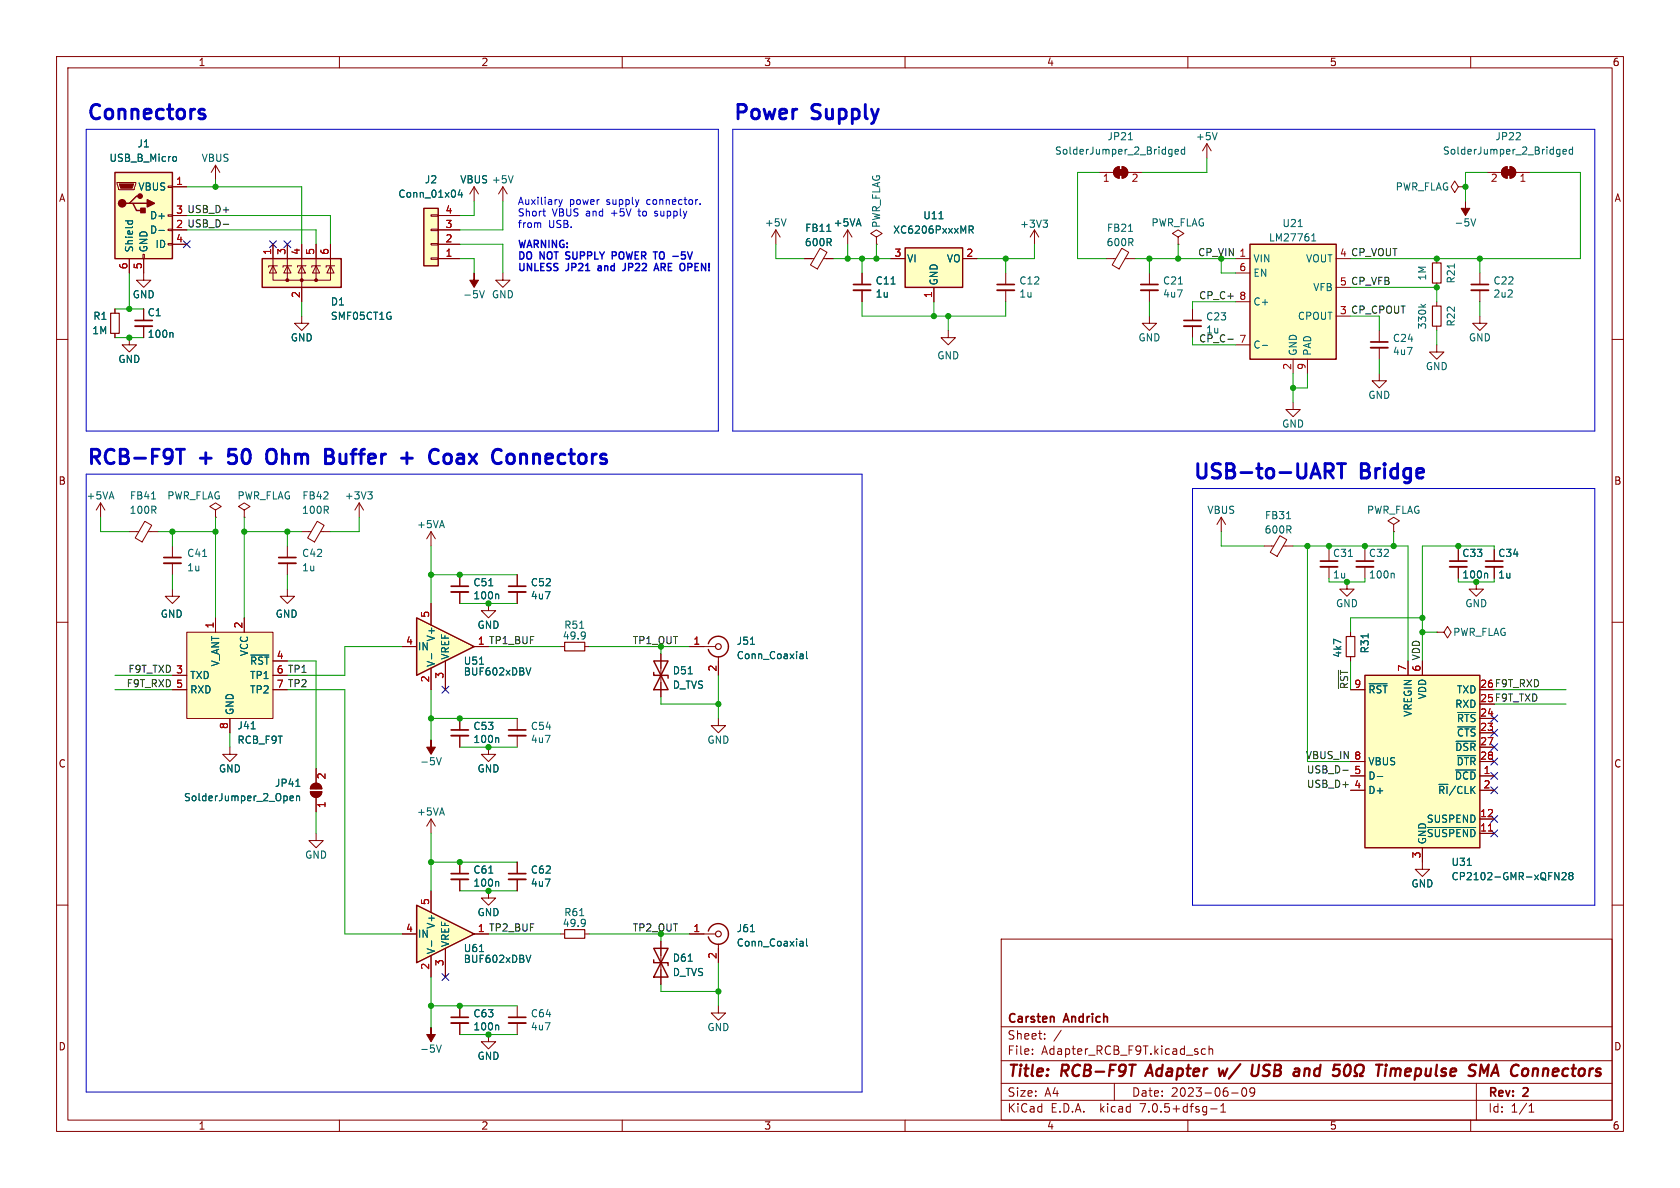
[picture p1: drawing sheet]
<svg xmlns="http://www.w3.org/2000/svg" width="297mm" height="210mm" viewBox="0 0 297 210" stroke-linecap="round" stroke-linejoin="round" font-family="sans-serif">
<g fill="none" stroke="#840000" stroke-width=".18">
<path d="M10 10h277v190h-277zM12 12h273v186h-273zM60 10v2M110 10v2M160 10v2M210 10v2M260 10v2M10 60h2M48.3 47v2.5h2.5M48.3 47l.6 1.3h-1.3zM48.3 43.2v3.8M49 47h-1.5v.2"/>
<path d="M50.8 47v2.5h5.1v-2.5M50.8 47l.6 1.3h-1.2zM50.8 43.2v3.8M51.6 47h-1.6v.2M53.3 47l.7 1.3h-1.3zM53.3 43.2v10.1M54.1 47h-1.5v.2M55.9 47l.6 1.3h-1.3zM55.9 43.2v3.8M56.6 47h-1.5v.2M58.4 47v2.5h-2.5M58.4 47l.7 1.3h-1.3z"/>
<path d="M58.4 43.2v3.8M59.2 47h-1.5v.2M285 60h2M10 110h2M285 110h2M81.3 127v2M81.3 130v2.1M86.4 132.1v1.3h1.2l-1.2 1.2-1.3-1.2h1.3M91.4 127v2M91.4 130v2.1M127 127v1.3h1.3l-1.3 1.2-1.3-1.2h1.3M10 160h2"/>
<path d="M76.2 144.8l-.8 1.3M76.2 144.8v2.5M76.2 144.8l.8 1.3M86.4 157.5v1.3h1.2l-1.2 1.2-1.3-1.2h1.3M91.4 152.4v2M91.4 155.4v2.1M285 160h2M81.3 177.8v2M91.4 177.8v2M99.1 165.1h.7M103.4 165.1h.7M116.8 166.4v7.6"/>
<path d="M121.9 165.1h4.6M127 177.8v1.3h1.3l-1.3 1.2-1.3-1.2h1.3M127 166.9v3.3M177 166h108v32h-108zM60 198v2M81.3 180.8v2.1M91.4 180.8v2.1M110 198v2M160 198v2M177 194.5h108M177 191.5h108M177 187.5h108"/>
<path d="M177 181.5h108M182.5 186.3v.1M182.5 185.5v.1M184.7 183.6v.1M184.7 182.8v.1M187.6 182.1l-1.3 2M197 191.5v3M210 198v2M213.1 185.5l-.4-.1-.3 .3v.4l.1 .2h.6M213.7 185.5l.3-.1 .3 .1 .1 .9M213.7 184.9v1.5M214 196h1.2"/>
<path d="M215.8 196.6h.9M215.8 195.5l.4-.4v1.5M217.7 193.2h1.2M219.7 192.4l.2-.1a.81 .81 0 0 1 .6 .6 .81 .81 0 0 1-.3 .8l-.2 .1a.81 .81 0 0 1-.3-1.4zM221.8 192.9l-.3 .3h-.3l-.2-.3 .1-.5 .4-.1 .2 .1a.99 .99 0 0 1-.3 1.4h-.3M260 198v2M261 191.5v6.5M270.3 196.6h.9M270.3 195.5l.4-.4v1.5"/>
</g>
<g fill="none" stroke="#840000" stroke-width=".4">
<path d="M199.6 188.2h1.2M215.5 188.9l.2 1.3 .5-.9M221.5 188.2l-.2 1.6 .1 .3a.66 .66 0 0 0 .9-.1M237.9 188.4a.46 .46 0 0 1 .5-.2 .46 .46 0 0 1 .3 .4 1.15 1.15 0 0 1-.7 1.6l-.2-.1a1.54 1.54 0 0 1 .1-1.7zM239.4 190.2h.5v-.4a.88 .88 0 0 1-.2-1.3 .88 .88 0 0 1 1.3 0 1.04 1.04 0 0 1-.5 1.3l-.1 .4h.5M243.3 188.2h1.1M243.8 188.2l-.2 2M245 188.9l-.2 1.3M245.1 188.2v.2M245.1 188.2l-.1 .1 .1 .1M245.1 188.2l.1 .1-.1 .1M245.9 188.9l-.1 1.3"/>
<path d="M246.2 188.9l-.3 .2M261.6 190.2l.2-2 .5 1.4 .9-1.4-.3 2"/>
</g>
<path d="M79.8 130h3M89.9 130h3.1M89.9 155.4h3.1M79.8 180.8h3M89.9 180.8h3.1" fill="none" stroke="#840000" stroke-width=".33"/>
<path d="M79.8 129h3M89.9 129h3.1M89.9 154.4h3.1M79.8 179.8h3M89.9 179.8h3.1" fill="none" stroke="#840000" stroke-width=".3"/>
<path d="M77.2 133.9l.4 1.3 .4-1.3M88 130.4l.2 .2v.7M103.4 162.6a1.07 1.07 0 0 1-.1 1.1M103.5 163l-.1 .2M132.7 164.7h.7M141.6 166.4l.3 .1 .1 .7M142 167.2h-.4M142 166.7l-.4 .1M142.6 166v1.1l.2 .1M77.2 184.7l.4 1.3 .4-1.3M88 181.2l.2 .2v.7" fill="none" stroke="#006464" stroke-width=".18"/>
<g fill="#840000" stroke="#840000" stroke-width=".18">
<path d="M76.2 130.8v1.3h.8l-.8 1.3-.8-1.3h.8z"/>
<path d="M76.2 181.6v1.3h.8l-.8 1.3-.8-1.3h.8z"/>
<circle cx="50.8" cy="49.5" r=".25"/>
<circle cx="53.3" cy="49.5" r=".25"/>
<circle cx="55.9" cy="49.5" r=".25"/>
</g>
<g fill="none" stroke="#840000" stroke-width=".2">
<path d="M99.8 164.3h3.6v1.6h-3.6z"/>
<circle cx="127" cy="165.1" r=".51"/>
</g>
<path d="M46.4 45.7h13.9v5.1h-13.9z" fill="#ffffc2" stroke="#ffffc2" stroke-width=".18"/>
<path d="M46.4 45.7h13.9v5.1h-13.9zM115.6 169.7v.5h2.5v.5M115.6 167.6h2.5l-2.5 5.1h2.5zM125.2 164.6a1.81 1.81 0 0 1 2.8-1 1.81 1.81 0 0 1 0 3 1.81 1.81 0 0 1-2.8-1" fill="none" stroke="#840000" stroke-width=".25"/>
<path d="M73.7 160l10.1 5.1-10.1 5.1z" fill="#ffffc2"/>
<path d="M241.3 119.4h20.3v30.5h-20.3zM73.7 160l10.1 5.1-10.1 5.1z" fill="none" stroke="#840000" stroke-width=".25"/>
<g fill="none" stroke="#840000" stroke-width=".18">
<path d="M25.4 48.3v1.2h1.3l-1.3 1.3-1.3-1.3h1.3M76.2 94v2.5M76.2 94l-.8 1.3M76.2 94l.8 1.3M86.4 106.7v1.3h1.2l-1.2 1.2-1.3-1.2h1.3M248.9 116.8v2.6M251.5 116.8v2.6M238.8 137.2h2.5M238.8 139.7h2.5M238.8 134.6h2.5M238.8 121.9h2.5M261.6 137.2h2.6"/>
<path d="M261.6 139.7h2.6M261.6 129.5h2.6M261.6 127h2.6M261.6 132.1h2.6M261.6 134.6h2.6M76.2 157.5v3.8M81.3 152.4v2M81.3 155.4v2.1M251.5 149.9v3.8h1.2l-1.2 1.2-1.3-1.2h1.3M261.6 147.3h2.6M261.6 144.8h2.6M71.1 165.1h2.6"/>
<path d="M76.2 168.9v3.8M78.7 167.6v5.1M83.8 165.1h2.6"/>
</g>
<g fill="none" stroke="#006464" stroke-width=".18">
<path d="M242 120.9h3.2M243.5 137.3h.9M257.3 136.1h3.6M257.4 131h3.5M257.6 133.6h3.3M257.7 128.5h3.2M257.7 126h3.2M88 155.8l.2 .2v.7M252.4 146.3h8.5M259.4 153h.7M274.9 154.2l.7 1.3v-1.3M276.1 154.4l.5-.2 .3 .4-.8 .9h.8"/>
<path d="M277.6 154.8l-.2-.2 .2-.4 .4 .1 .1 .2-.3 .3M277.6 154.8l-.2 .2v.3l.2 .2h.4l.1-.2v-.3l-.3-.2M277.6 154.8h.2M76.3 166.3v1M84.8 168.2h.7M93.8 168.9l-.4 1.2"/>
</g>
<path d="M79.8 155.4h3" fill="none" stroke="#840000" stroke-width=".33"/>
<path d="M79.8 154.4h3" fill="none" stroke="#840000" stroke-width=".3"/>
<path d="M241.3 119.4h20.3v30.5h-20.3z" fill="#ffffc2" stroke="#ffffc2" stroke-width=".18"/>
<path d="M263.1 146.9h.8" fill="none" stroke="#a90000" stroke-width=".18"/>
<path d="M73.7 109.2l10.1 5.1-10.1 5.1z" fill="#ffffc2"/>
<path d="M20.3 30.5h10.2v15.2h-10.2zM22.9 35.9h.6l.6 1.3h1.3M23.5 35.9h2.5M24.8 34.7h-.7l-1.2 1.2h-.7M74.9 36.8h2.6v10.2h-2.6zM160 43.8h10.2v7h-10.2zM221 43.2h15.2v20.3h-15.2zM73.7 109.2l10.1 5.1-10.1 5.1zM115.6 118.9v.5h2.5v.5M115.6 116.8h2.5l-2.5 5.1h2.5zM125.2 113.8a1.81 1.81 0 0 1 2.8-1 1.81 1.81 0 0 1 0 3 1.81 1.81 0 0 1-2.8-1" fill="none" stroke="#840000" stroke-width=".25"/>
<g fill="none" stroke="#840000" stroke-width=".18">
<path d="M20.7 32.3h3.3v.2l-.3 1h-2.7zM29.7 38h.8v.2h-.8zM29.7 32.9h.8v.2h-.8zM30.5 38.1h2.5M30.5 33h2.5M38.1 29.2l-.8 1.3M38.1 29.2v2.6M38.1 29.2l.8 1.3M76.2 38h1.3v.2h-1.3zM77.5 38.1h3.8M83.8 33l-.7 1.3M83.8 33v2.6"/>
<path d="M83.8 33l.8 1.3M88.9 33l-.8 1.3M88.9 33v2.6M88.9 33l.8 1.3M194.3 30.5h2.5M197.2 29.7l.7-.2v2a1.02 1.02 0 0 1-1-.7 1.02 1.02 0 0 1 .3-1.1zM198.4 29.5a1.02 1.02 0 0 1 1 1 1.02 1.02 0 0 1-1 1zM199.4 30.5h2.5M213.4 25.4l-.8 1.3M213.4 25.4v2.5M213.4 25.4l.7 1.3M257.8 33l-.6-1-.7 1 .7 1 .6-1h1.3"/>
<path d="M259.1 33h.1M262.9 30.5h2.5M265.8 29.7l.6-.2v2a1.02 1.02 0 0 1-.9-.7 1.02 1.02 0 0 1 .3-1.1zM267 29.5a1.02 1.02 0 0 1 1 1 1.02 1.02 0 0 1-1 1zM268 30.5h2.5M20.3 54.6v.8M20.3 58.9v.8M22.9 59.7v1.3h1.2l-1.2 1.2-1.3-1.2h1.3M22.9 45.7v2.6M25.3 45h.2v.7h-.2zM25.4 45.7v2.6M25.4 54.6v2"/>
<path d="M25.4 57.7v2M29.7 43.1h.8v.2h-.8zM29.7 40.5h.8v.3h-.8zM30.5 43.2h2.5M30.5 40.6h2.5M48.3 43.2v2.5M50.8 43.2v2.5M53.3 55.9v1.3h1.3l-1.3 1.2-1.2-1.2h1.2M53.3 43.2v2.5M53.3 50.8v2.5M55.9 43.2v2.5M58.4 43.2v2.5"/>
<path d="M76.2 40.5h1.3v.3h-1.3zM76.2 43.1h1.3v.2h-1.3zM76.2 45.6h1.3v.2h-1.3zM77.5 45.7h3.8M77.5 43.2h3.8M77.5 40.6h3.8M88.9 48.3v1.2h1.3l-1.3 1.3-1.3-1.3h1.3M137.2 40.6l-.8 1.3M137.2 40.6v2.6M137.2 40.6l.7 1.3M142.2 45.7h1.7M145 43.9l1.2 .7-1.7 2.9-1.2-.7z"/>
<path d="M145.6 45.7h1.7M149.9 40.6l-.8 1.3M149.9 40.6v2.6M149.9 40.6l.7 1.3M152.4 48.3v2M152.4 51.3v2M154.9 41.9l1.1-.6-1.1-.7-1 .7 1 .6v1.3M154.9 43.2h.1M157.5 45.7h2.5M165.1 50.8v2.5M167.6 58.4v1.3h1.3l-1.3 1.3-1.2-1.3h1.2M170.2 45.7h2.5"/>
<path d="M177.8 48.3v2M177.8 51.3v2M182.9 40.6l-.8 1.3M182.9 40.6v2.6M182.9 40.6l.7 1.3M195.6 45.7h1.6M198.3 43.9l1.2 .7-1.7 2.9-1.2-.7zM198.9 45.7h1.8M203.2 55.9v1.3h1.3l-1.3 1.2-1.3-1.2h1.3M203.2 48.3v2M203.2 51.3v2M208.3 41.9l1-.6-1-.7-1 .7 1 .6v1.3"/>
<path d="M208.3 43.2h.1M210.8 54.6v2M210.8 57.7v2M218.4 45.7h2.6M218.4 48.3h2.6M218.4 53.3h2.6M236.2 45.7h2.6M236.2 55.9h2.6M236.2 50.8h2.6M243.8 58.4v2.1M254 45.7v.8M254 50v.8"/>
<path d="M254 53.3v.8M254 57.7v.7M261.6 55.9v1.3h1.3l-1.3 1.2-1.3-1.2h1.3M261.6 48.3v2M261.6 51.3v2M218.4 61h2.6M228.6 71.1v1.3h1.3l-1.3 1.3-1.3-1.3h1.3M228.6 63.5v2.5M231.1 63.5v2.5M243.8 66v1.3h1.3l-1.3 1.3-1.2-1.3h1.2M243.8 61.5v2M254 61v1.2h1.3l-1.3 1.3-1.3-1.3h1.3"/>
<path d="M17.8 88.9l-.8 1.3M17.8 88.9v2.5M17.8 88.9l.7 1.3M22.9 94h1.6M25.6 92.2l1.2 .7-1.7 2.9-1.2-.7zM26.2 94h1.7M30.5 96.5v2.1M30.5 99.6v2M38.1 90.2l1-.7-1-.6-1 .6 1 .7v1.2M38.1 91.4h.1M43.2 90.2l1-.7-1-.6-1 .6 1 .7v1.2M43.2 91.4h.1"/>
<path d="M50.8 96.5v2.1M50.8 99.6v2M53.3 94h1.7M56.1 92.2l1.2 .7-1.7 2.9-1.2-.7zM56.7 94h1.7M63.5 88.9l-.8 1.3M63.5 88.9v2.5M63.5 88.9l.8 1.3M215.9 91.4l-.8 1.3M215.9 91.4v2.6M215.9 91.4l.8 1.3M223.5 96.5h1.7"/>
<path d="M226.3 94.7l1.2 .7-1.7 2.9-1.2-.7zM226.8 96.5h1.8M234.9 97.2v2M241.3 97.2v2M246.4 92.7l1-.6-1-.7-1 .7 1 .6v1.3M246.4 94h.1M257.8 97.2v2M264.2 97.2v2M30.5 104.1v1.3h-1.3l1.3 1.3 1.2-1.3h-1.2M30.5 119.4h2.5M33 111.8h15.3v15.2h-15.3zM38.1 109.2v2.6"/>
<path d="M43.2 109.2v2.6M48.3 119.4h2.5M48.3 116.8h2.5M50.8 104.1v1.3h-1.3l1.3 1.3 1.3-1.3h-1.3M71.1 114.3h2.6M76.2 106.7v3.8M76.2 118.1v3.8M78.7 116.8v5.1M81.3 101.6v2M81.3 104.6v2.1M83.8 114.3h2.6M91.4 101.6v2"/>
<path d="M91.4 104.6v2.1M99.1 114.3h.7M103.4 114.3h.7M116.8 115.6v7.6M121.9 114.3h4.6M127 116.1v3.3M234.9 100.2v2M238.1 102.9v1.2h1.3l-1.3 1.3-1.2-1.3h1.2M238.8 111.8v.7M241.3 100.2v2M248.9 116.8v2.6M251.5 116.8v2.6"/>
<path d="M254 111.8h1.3l.6-1.1 .6 1.1-.6 1-.6-1M254 111.8h.1M257.8 100.2v2M261 102.9v1.2h1.3l-1.3 1.3-1.3-1.3h1.3M264.2 100.2v2M30.5 121.9h2.5M40.6 132.1v1.3h1.3l-1.3 1.2-1.2-1.2h1.2M40.6 127v2.5M48.3 121.9h2.5M54.9 140h2a1.02 1.02 0 0 1-1 1 1.02 1.02 0 0 1-1-1zM55.2 138.7a1.02 1.02 0 0 1 1.1-.2 1.02 1.02 0 0 1 .6 .9h-2zM55.9 135.9v2.5"/>
<path d="M81.3 127v2M81.3 130v2.1M238.8 121.9h2.5M238.8 137.2h2.5M238.8 139.7h2.5M238.8 134.6h2.5M261.6 137.2h2.6M261.6 139.7h2.6M261.6 129.5h2.6M261.6 127h2.6M261.6 132.1h2.6M261.6 134.6h2.6"/>
<path d="M55.9 147.3v1.3h1.2l-1.2 1.3-1.3-1.3h1.3M55.9 141v2.5M76.2 157.5v3.8M81.3 152.4v2M81.3 155.4v2.1M91.4 152.4v2M91.4 155.4v2.1M251.5 149.9v2.5M261.6 147.3h2.6M261.6 144.8h2.6M71.1 165.1h2.6M76.2 168.9v3.8"/>
<path d="M78.7 167.6v5.1M81.3 177.8v2M83.8 165.1h2.6M116.8 166.4v2.5M116.8 171.5v2.5M121.9 165.1h2.6M127 167.6v2.6M81.3 180.8v2.1M86.4 182.9v1.3h1.2l-1.2 1.2-1.3-1.2h1.3"/>
</g>
<g fill="none" stroke="#006464" stroke-width=".18">
<path d="M22.2 39h1.2M22.7 39l-.1 .4M23.4 39v.4M30.8 27.7h.3l.1 .2-.1 .5-.3 .1M81.3 33.5l-.3 .9h.8M81.6 34v.9M90.7 31.1l-.4 1.2M139 38.7l-.4 1.2M166 38.7h.7M171.3 39.9h.5l.3 .3-.2 .4h-.6M184.4 38.9h.8l-.4 .5M184.9 39.4l.3 .2v.3l-.3 .3"/>
<path d="M199.5 24.7h.7M206.8 26.4l.4 .1M207.2 27.2h-.4M207.2 26.4v1l-.3 .3M207.7 26.8l.6-.1v-.2l-.4-.1-.2 .2 .1 .6h.5M209.4 26.5l-.3-.1-.3 .2 .1 .6h.5M209.4 26v1.2M215.2 23.4l-.4 1.3M260 38.7l.5 1.2 .4-1.2M275.4 26.4l.4 .1M275.8 26.4v1l-.3 .3M275.8 27.2h-.4"/>
<path d="M276.3 26.8l.6-.1v-.2l-.4-.1-.2 .2 .1 .6h.5M278 26.5l-.4-.1-.2 .2 .1 .6h.5M278 26v1.2M28.1 40.7h1M30.4 58.8l.2 .2v.6M84.8 51.4l.4 1.2 .4-1.2M146.2 40.9h.7M171.6 40.6l.5 .6M199.5 40.9h.7M229.5 40.1h.7M231.9 42.6h.7M231.9 41.7l.4-.4v1.3"/>
<path d="M251.2 53.8l.5 .5M252 53.8l-.4 .4M223.2 61.1h.9M26.8 88.2h.7M65 86.9h.8l-.4 .5M65.6 87.4l.2 .3v.3l-.2 .2M227.4 91.7h.8M44.3 115.8h3.2M76.3 115.5v1M84.8 117.4h.7M88 105l.2 .2v.7M93.8 118.1l-.4 1.2"/>
<path d="M103.4 111.8a1.07 1.07 0 0 1-.1 1.1M103.5 112.2l-.1 .2M132.7 113.9h.7M141.6 115.6l.3 .1 .1 .7M142 116.4h-.4M142 115.9l-.4 .1M142.6 115.2v1.1l.2 .1M246.3 101.3l.2 .2v.7M262.8 101.3l.2 .2v.7M44.4 128.8h.7M52.3 139h.7M88 130.4l.2 .2v.7"/>
<path d="M242 120.9h3.2M243.5 137.3h.9M257.3 136.1h3.6M257.4 131h3.5M257.6 133.6h3.3M257.7 128.5h3.2M257.7 126h3.2M51.3 141.1l.6-.1-.1-.2-.3-.1-.2 .2v.6h.5M52.4 140.8l.2-.1 .3 .1 .1 .7M52.4 140.7v.8M88 155.8l.2 .2v.7M252.4 146.3h8.5"/>
<path d="M259.4 153h.7M274.9 154.2l.7 1.3v-1.3M276.1 154.4l.5-.2 .3 .4-.8 .9h.8M277.6 154.8l-.2-.2 .2-.4 .4 .1 .1 .2-.3 .3M277.6 154.8l-.2 .2v.3l.2 .2h.4l.1-.2v-.3l-.3-.2M277.6 154.8h.2M76.3 166.3v1M84.8 168.2h.7M93.8 168.9l-.4 1.2M132.7 164.7h.7M141.6 166.4l.3 .1 .1 .7M142 167.2h-.4"/>
<path d="M142 166.7l-.4 .1M142.6 166v1.1l.2 .1M88 181.2l.2 .2v.7"/>
</g>
<g fill="none" stroke="#840000" stroke-width=".33">
<path d="M23.9 57.7h3M150.9 51.3h3M176.3 51.3h3M201.7 51.3h3M209.3 57.7h3M260.1 51.3h3M242.3 61.5h3.1M29 99.6h3M49.3 99.6h3M79.8 104.6h3M89.9 104.6h3.1M233.4 100.2h3.1"/>
<path d="M239.8 100.2h3M256.3 100.2h3M262.6 100.2h3.1"/>
</g>
<g fill="none" stroke="#840000" stroke-width=".3">
<path d="M23.9 56.6h3M150.9 50.3h3M176.3 50.3h3M201.7 50.3h3M209.3 56.6h3M260.1 50.3h3M242.3 60.5h3.1M29 98.6h3M49.3 98.6h3M233.4 99.2h3.1M239.8 99.2h3M256.3 99.2h3"/>
<path d="M262.6 99.2h3.1M79.8 103.6h3M89.9 103.6h3.1"/>
</g>
<g fill="none" stroke="#840000" stroke-width=".2">
<path d="M19.6 55.4h1.5v3.5h-1.5zM253.2 54.1h1.6v3.6h-1.6zM253.2 46.5h1.6v3.5h-1.6zM99.8 113.5h3.6v1.6h-3.6zM238 112.5h1.5v3.6h-1.5z"/>
<circle cx="127" cy="114.3" r=".51"/>
</g>
<g fill="#ffffc2" stroke="#ffffc2" stroke-width=".18">
<path d="M74.9 36.8h2.6v10.2h-2.6z"/>
<path d="M20.3 30.5h10.2v15.2h-10.2z"/>
<path d="M160 43.8h10.2v7h-10.2z"/>
<path d="M221 43.2h15.2v20.3h-15.2z"/>
<path d="M33 111.8h15.3v15.2h-15.3z"/>
</g>
<g fill="#840000" stroke="#840000" stroke-width=".25">
<path d="M26 35.3l1.3 .6-1.3 .7z"/>
<path d="M24.9 36.8h.8v.8h-.8z"/>
<circle cx="21.6" cy="35.9" r=".63"/>
<circle cx="24.8" cy="34.7" r=".38"/>
</g>
<g fill="#840000" stroke="#840000" stroke-width=".18">
<path d="M21.1 32.5h2.5l-.2 .8h-2.1z"/>
<path d="M83.8 48.3v1.2h.8l-.8 1.3-.7-1.3h.7z"/>
<path d="M266.2 30h1v1h-1z"/>
<path d="M267 29.5a1.02 1.02 0 0 1 1 1 1.02 1.02 0 0 1-1 1z"/>
<path d="M265.8 29.7l.6-.2v2a1.02 1.02 0 0 1-.9-.7 1.02 1.02 0 0 1 .3-1.1z"/>
<path d="M259.1 35.6v1.2h.7l-.7 1.3-.8-1.3h.8z"/>
<path d="M197.6 30h1v1h-1z"/>
<path d="M197.2 29.7l.7-.2v2a1.02 1.02 0 0 1-1-.7 1.02 1.02 0 0 1 .3-1.1z"/>
<path d="M198.4 29.5a1.02 1.02 0 0 1 1 1 1.02 1.02 0 0 1-1 1z"/>
<path d="M54.9 140h2a1.02 1.02 0 0 1-1 1 1.02 1.02 0 0 1-1-1z"/>
<path d="M55.2 138.7a1.02 1.02 0 0 1 1.1-.2 1.02 1.02 0 0 1 .6 .9h-2z"/>
</g>
<path d="M39.5 39.6h.9M217.1 60h.9M236.6 118.5v3.2M237.4 136.2h1" fill="none" stroke="#0f0f0f" stroke-width=".18"/>
<path d="M108.2 45.2h.5M108.7 44.5h-.5v1.3M110.4 47.8h-.3M115.6 47.8l.4-1.2 .5 1.2M115.7 47.5h.6" fill="none" stroke="#0000c2" stroke-width=".25"/>
<g fill="none" stroke="#0000c2" stroke-width=".18">
<path d="M15.2 22.9h111.8v53.3h-111.8zM95.4 39.4l.2 .2v.6M96 37.3h.4M96.2 38.1l.2 .1M98.8 35.3l.3 .8M99.1 36.1l-.1 .3M99.4 35.3l-.3 .8M112.9 35.3l-.3 .8M123.4 35.3l-.4 .1M123.8 36v.1M129.5 22.9h152.4v53.3h-152.4zM15.2 83.8h137.2v109.2h-137.2z"/>
<path d="M210.8 86.4h71.1v73.6h-71.1z"/>
</g>
<g fill="none" stroke="#0000c2" stroke-width=".51">
<path d="M35.9 19.3l.2 .1M35.9 20.2l.4 .3-.2 .4-.2 .1M31.2 79.4h1.4M31.9 79.4v2.6M47.7 79.4l-.2 .1a1.8 1.8 0 0 0 0 2.3l.2 .2M57.5 79.4h.9l.4 .3M76.8 79.4l.7 .3M57.5 80.6h.9M58.4 80.6l.4 .2M58.8 81.8l-.3 .2h-1M58.8 80.4l-.4 .2M71 81h1.9"/>
<path d="M71.9 80v2M77.5 81.7l-.7 .3M78.7 80.4l-.2 .4v.7l.2 .3M90.7 80.4a.69 .69 0 0 0-1.1 .4v.7a.69 .69 0 0 0 1.1 .3M234.3 82h.9a.69 .69 0 0 1 .5 .6 .69 .69 0 0 1-.5 .7h-.9M234.9 83.3l.8 1.2M236.4 82h1.5M237.2 82v2.5"/>
</g>
<g fill="none" stroke="#009600" stroke-width=".18">
<path d="M33 38.1h25.4v5.1M33 33h20.3v10.2M38.1 31.8v1.2M83.8 35.6v2.5h-2.5M88.9 35.6v5h-7.6M194.3 30.5h-3.8v15.2h5.1M213.4 27.9v2.6h-11.5M262.9 30.5h-3.8v5.1M270.5 30.5h8.9v15.2h-40.6M20.3 59.7h5.1M20.3 54.6h5.1M22.9 48.3v6.3"/>
<path d="M33 40.6h22.9v2.6M53.3 53.3v2.6M81.3 45.7h2.5v2.6M81.3 43.2h7.6v5.1M137.2 43.2v2.5h5M147.3 45.7h10.2M149.9 43.2v2.5M152.4 53.3v2.6h25.4v-2.6M152.4 45.7v2.6M154.9 43.2v2.5M165.1 53.3v2.6M167.6 55.9v2.5"/>
<path d="M177.8 45.7v2.6M182.9 43.2v2.5h-10.2M200.7 45.7h15.2v2.6h2.5M203.2 45.7v2.6M203.2 53.3v2.6M208.3 43.2v2.5M210.8 59.7v1.3h7.6M218.4 53.3h-7.6v1.3M238.8 55.9h5v2.5M238.8 50.8h15.2v2.5M254 58.4v2.6M261.6 45.7v2.6"/>
<path d="M261.6 53.3v2.6M228.6 66v5.1M231.1 66v2.6h-2.5M243.8 63.5v2.5M17.8 91.4v2.6h5.1M27.9 94h10.2M30.5 94v2.5M38.1 91.4v17.8M43.2 94h10.1M43.2 91.4v17.8M50.8 94v2.5M63.5 91.4v2.6h-5.1"/>
<path d="M76.2 96.5v10.2M215.9 94v2.5h7.6M228.6 96.5h20.3v20.3M231.1 96.5v38.1h7.7M234.9 96.5v.7M241.3 96.5v.7M246.4 94v2.5M257.8 96.5v.7M264.2 97.2v-.7h-12.7v20.3M20.3 119.4h10.2M30.5 101.6v2.5M50.8 116.8h5.1v19.1"/>
<path d="M50.8 101.6v2.5M71.1 114.3h-10.1v5.1h-10.2M76.2 101.6h15.2M81.3 106.7h10.1M86.4 114.3h12.7M104.1 114.3h17.8M116.8 114.3v1.3M127 119.4v7.6M234.9 102.2v.7h6.4v-.7M238.8 116.8v5.1M251.5 109.2h-12.7v2.6M251.5 111.8h2.5"/>
<path d="M257.8 102.2v.7h6.4v-.7M20.3 121.9h10.2M40.6 129.5v2.6M50.8 121.9h10.2v43.2h10.1M76.2 121.9v8.9M76.2 127h15.2M81.3 132.1h10.1M116.8 123.2v1.3h10.2M264.2 121.9h12.7M264.2 124.5h12.7M55.9 143.5v3.8M76.2 147.3v10.2"/>
<path d="M76.2 152.4h15.2M81.3 157.5h10.1M76.2 172.7v8.9M76.2 177.8h15.2M86.4 165.1h12.7M104.1 165.1h17.8M116.8 165.1v1.3M116.8 174v1.3h10.2M127 170.2v7.6M81.3 182.9h10.1"/>
</g>
<g fill="none" stroke="#000084" stroke-width=".18">
<path d="M32.4 42.6l1.2 1.2M33.6 42.6l-1.2 1.2M47.7 42.6l1.2 1.2M48.9 42.6l-1.2 1.2M50.2 42.6l1.2 1.2M51.4 42.6l-1.2 1.2M78.1 121.3l1.2 1.2M79.3 121.3l-1.2 1.2M263.6 134l1.2 1.2M263.6 139.1l1.2 1.2M263.6 136.6l1.2 1.2M263.6 126.4l1.2 1.2"/>
<path d="M263.6 128.9l1.2 1.2M263.6 131.5l1.2 1.2M264.8 134l-1.2 1.2M264.8 139.1l-1.2 1.2M264.8 136.6l-1.2 1.2M264.8 126.4l-1.2 1.2M264.8 128.9l-1.2 1.2M264.8 131.5l-1.2 1.2M263.6 146.7l1.2 1.2M263.6 144.2l1.2 1.2M264.8 146.7l-1.2 1.2M264.8 144.2l-1.2 1.2"/>
<path d="M78.1 172.1l1.2 1.2M79.3 172.1l-1.2 1.2"/>
</g>
<path d="M263.1 146.9h.8" fill="none" stroke="#a90000" stroke-width=".18"/>
<g fill="#009600" stroke="#009600" stroke-width=".18">
<circle cx="30.5" cy="94" r=".46"/>
<circle cx="38.1" cy="94" r=".46"/>
<circle cx="43.2" cy="94" r=".46"/>
<circle cx="50.8" cy="94" r=".46"/>
<circle cx="165.1" cy="55.9" r=".46"/>
<circle cx="127" cy="124.5" r=".46"/>
<circle cx="76.2" cy="101.6" r=".46"/>
<circle cx="81.3" cy="101.6" r=".46"/>
<circle cx="86.4" cy="106.7" r=".46"/>
<circle cx="127" cy="175.3" r=".46"/>
<circle cx="81.3" cy="177.8" r=".46"/>
<circle cx="76.2" cy="177.8" r=".46"/>
<circle cx="81.3" cy="127" r=".46"/>
<circle cx="76.2" cy="127" r=".46"/>
<circle cx="22.9" cy="59.7" r=".46"/>
<circle cx="22.9" cy="54.6" r=".46"/>
<circle cx="38.1" cy="33" r=".46"/>
<circle cx="86.4" cy="132.1" r=".46"/>
<circle cx="76.2" cy="152.4" r=".46"/>
<circle cx="86.4" cy="182.9" r=".46"/>
<circle cx="86.4" cy="157.5" r=".46"/>
<circle cx="81.3" cy="152.4" r=".46"/>
<circle cx="251.5" cy="111.8" r=".46"/>
<circle cx="228.6" cy="68.6" r=".46"/>
<circle cx="241.3" cy="96.5" r=".46"/>
<circle cx="254" cy="50.8" r=".46"/>
<circle cx="254" cy="45.7" r=".46"/>
<circle cx="167.6" cy="55.9" r=".46"/>
<circle cx="149.9" cy="45.7" r=".46"/>
<circle cx="152.4" cy="45.7" r=".46"/>
<circle cx="177.8" cy="45.7" r=".46"/>
<circle cx="154.9" cy="45.7" r=".46"/>
<circle cx="251.5" cy="109.2" r=".46"/>
<circle cx="246.4" cy="96.5" r=".46"/>
<circle cx="231.1" cy="96.5" r=".46"/>
<circle cx="234.9" cy="96.5" r=".46"/>
<circle cx="261" cy="102.9" r=".46"/>
<circle cx="238.1" cy="102.9" r=".46"/>
<circle cx="259.1" cy="33" r=".46"/>
<circle cx="261.6" cy="45.7" r=".46"/>
<circle cx="203.2" cy="45.7" r=".46"/>
<circle cx="208.3" cy="45.7" r=".46"/>
<circle cx="257.8" cy="96.5" r=".46"/>
</g>
<g font-size="3.5" fill="#0000c2">
<text x="15.2" y="21.3">Connectors</text>
<text x="129.5" y="21.3">Power</text>
<text x="143.5" y="21.3">Supply</text>
<text x="15.2" y="82.3">RCB-F9T</text>
<text x="35.2" y="82.3">+</text>
<text x="41.1" y="82.3">50</text>
<text x="48.6" y="82.3">Ohm</text>
<text x="59.7" y="82.3">Buffer</text>
<text x="73.8" y="82.3">+</text>
<text x="79.7" y="82.3">Coax</text>
<text x="91.6" y="82.3">Connectors</text>
<text x="210.8" y="84.8">USB-to-UART</text>
<text x="240.5" y="84.8">Bridge</text>
</g>
<g font-size="2.8" fill="#840000">
<text x="178" y="190.8">Title:</text>
<text x="187.5" y="190.8">RCB-F9T</text>
<text x="203.2" y="190.8">Adapter</text>
<text x="216.6" y="190.8">w/</text>
<text x="222.9" y="190.8">USB</text>
<text x="231" y="190.8">and</text>
<text x="246.8" y="190.8">Timepulse</text>
<text x="263.8" y="190.8">SMA Connectors</text>
</g>
<g font-size="2.1" fill="#840000">
<text x="178" y="183.9">Sheet:</text>
<text x="178" y="181.1">Carsten</text>
<text x="188.1" y="181.1">Andrich</text>
<text x="178" y="186.6">File:</text>
<text x="184" y="186.6">Adapter_RCB_F9T.kicad_sch</text>
<text x="178" y="196.8">KiCad</text>
<text x="178" y="194">Size:</text>
<text x="184.6" y="194">A4</text>
<text x="185.7" y="196.8">E.D.A.</text>
<text x="194.4" y="196.8">kicad</text>
<text x="200" y="194">Date:</text>
<text x="201.5" y="196.8">7.0.5+dfsg-1</text>
<text x="206.9" y="194">2023-06-09</text>
<text x="263" y="194.2">Rev:</text>
<text x="263" y="196.8">Id:</text>
<text x="267" y="196.8">1/1</text>
<text x="269.2" y="194.2">2</text>
</g>
<g font-size="1.8" fill="#840000">
<text x="35" y="11.8">1</text>
<text x="85" y="11.8">2</text>
<text x="135" y="11.8">3</text>
<text x="185" y="11.8">4</text>
<text x="235" y="11.8">5</text>
<text x="285" y="11.8">6</text>
<text x="10.4" y="35.8">A</text>
<text x="285.4" y="35.8">A</text>
<text x="10.3" y="85.8">B</text>
<text x="285.3" y="85.8">B</text>
<text x="238.4" y="121.9" transform="rotate(-90 238.4 121.9)">~{RST}</text>
<text x="261.6" y="124.2">25 F9T_TXD</text>
<text x="261.6" y="121.7">26 F9T_RXD</text>
<text x="10.3" y="135.8">C</text>
<text x="285.3" y="135.8">C</text>
<text x="10.3" y="185.8">D</text>
<text x="285.3" y="185.8">D</text>
<text x="35" y="199.8">1</text>
<text x="85" y="199.8">2</text>
<text x="135" y="199.8">3</text>
<text x="185" y="199.8">4</text>
<text x="235" y="199.8">5</text>
<text x="285" y="199.8">6</text>
</g>
<g font-size="1.8" fill="#006464">
<text x="19.3" y="28.8">USB_B_Micro</text>
<text x="24.2" y="26.2">J1</text>
<text x="35.6" y="28.8">VBUS</text>
<text x="186.4" y="27.5">SolderJumper_2_Bridged</text>
<text x="195.7" y="25">JP21</text>
<text x="211.4" y="25">+5V</text>
<text x="255" y="27.5">SolderJumper_2_Bridged</text>
<text x="264.3" y="25">JP22</text>
<text x="24.4" y="33.8">VBUS</text>
<text x="70.4" y="35.1">Conn_01x04</text>
<text x="75" y="32.6">J2</text>
<text x="81.3" y="32.6">VBUS +5V</text>
<text x="81.3" y="32.6">VBUS</text>
<text x="246.7" y="33.8">PWR_FLAG</text>
<text x="26.5" y="41.5">D-</text>
<text x="26.5" y="38.9">D+</text>
<text x="135.2" y="40.2">+5V</text>
<text x="142.3" y="41.1">FB11</text>
<text x="147.3" y="40.2">+5VA</text>
<text x="155.8" y="40.3" transform="rotate(-90 155.8 40.3)">PWR_FLAG</text>
<text x="157.8" y="41.5">XC6206PxxxMR</text>
<text x="163.2" y="38.9">U11</text>
<text x="180.3" y="40.4">+3V3</text>
<text x="195.6" y="41.1">FB21</text>
<text x="203.5" y="40.2">PWR_FLAG</text>
<text x="226.7" y="40.3">U21</text>
<text x="257.1" y="40.2">-5V</text>
<text x="23.7" y="44.7" transform="rotate(-90 23.7 44.7)">Shield</text>
<text x="26.2" y="44.7" transform="rotate(-90 26.2 44.7)">GND</text>
<text x="27.5" y="44">ID</text>
<text x="142.2" y="43.7">600R</text>
<text x="160.3" y="46.5">VI</text>
<text x="167.4" y="46.5">VO</text>
<text x="195.6" y="43.7">600R</text>
<text x="221.5" y="46.5">VIN</text>
<text x="224.3" y="42.8">LM27761</text>
<text x="230.9" y="46.5">VOUT</text>
<text x="23.4" y="52.9">GND</text>
<text x="81.8" y="52.9">-5V</text>
<text x="86.9" y="52.9">GND</text>
<text x="154.7" y="50.5">C11</text>
<text x="154.7" y="52.8">1u</text>
<text x="165.9" y="50.5" transform="rotate(-90 165.9 50.5)">GND</text>
<text x="180.1" y="50.5">C12</text>
<text x="180.1" y="52.8">1u</text>
<text x="205.5" y="50.5">C21</text>
<text x="205.5" y="52.8">4u7</text>
<text x="221.5" y="49.1">EN</text>
<text x="232.1" y="51.6">VFB</text>
<text x="252.3" y="49.7" transform="rotate(-90 252.3 49.7)">1M</text>
<text x="257.4" y="50.2" transform="rotate(-90 257.4 50.2)">R21</text>
<text x="264" y="50.5">C22</text>
<text x="264" y="52.8">2u2</text>
<text x="16.3" y="59.2">1M</text>
<text x="16.4" y="56.7">R1</text>
<text x="26" y="56.1">C1</text>
<text x="26" y="59.9">100n</text>
<text x="58.4" y="54.2">D1</text>
<text x="58.4" y="56.7">SMF05CT1G</text>
<text x="213.2" y="56.8">C23</text>
<text x="221.5" y="54.2">C+</text>
<text x="229.4" y="56.7">CPOUT</text>
<text x="252.3" y="58.3" transform="rotate(-90 252.3 58.3)">330k</text>
<text x="257.4" y="57.8" transform="rotate(-90 257.4 57.8)">R22</text>
<text x="20.9" y="64.3">GND</text>
<text x="51.3" y="60.5">GND</text>
<text x="165.6" y="63.7">GND</text>
<text x="201.2" y="60.5">GND</text>
<text x="221.5" y="61.8">C-</text>
<text x="229.4" y="63" transform="rotate(-90 229.4 63)">GND</text>
<text x="232" y="63" transform="rotate(-90 232 63)">PAD</text>
<text x="246.2" y="60.6">C24</text>
<text x="246.2" y="62.9">4u7</text>
<text x="252" y="65.6">GND</text>
<text x="259.6" y="60.5">GND</text>
<text x="241.8" y="70.7">GND</text>
<text x="226.6" y="75.8">GND</text>
<text x="15.2" y="88.5">+5VA</text>
<text x="22.9" y="88.5">FB41</text>
<text x="29.5" y="88.5">PWR_FLAG</text>
<text x="41.9" y="88.5">PWR_FLAG</text>
<text x="53.4" y="88.5">FB42</text>
<text x="60.9" y="88.5">+3V3</text>
<text x="22.8" y="91">100R</text>
<text x="53.3" y="91">100R</text>
<text x="73.7" y="93.5">+5VA</text>
<text x="213.4" y="91">VBUS</text>
<text x="223.5" y="94.5">600R</text>
<text x="223.6" y="91.9">FB31</text>
<text x="241.6" y="91">PWR_FLAG</text>
<text x="33" y="98.6">C41</text>
<text x="33" y="101.2">1u</text>
<text x="53.3" y="98.6">C42</text>
<text x="53.3" y="101.2">1u</text>
<text x="235.6" y="98.6">C31</text>
<text x="241.9" y="98.6">C32</text>
<text x="258.5" y="98.6">C33</text>
<text x="264.8" y="98.6">C34</text>
<text x="83.6" y="103.8">C51</text>
<text x="83.6" y="106.1">100n</text>
<text x="93.8" y="103.8">C52</text>
<text x="93.8" y="106.1">4u7</text>
<text x="235.6" y="102.4">1u</text>
<text x="236.1" y="107.5">GND</text>
<text x="241.9" y="102.4">100n</text>
<text x="258.5" y="102.4">100n</text>
<text x="259" y="107.5">GND</text>
<text x="264.8" y="102.4">1u</text>
<text x="28.4" y="109.4">GND</text>
<text x="48.7" y="109.4">GND</text>
<text x="77" y="113.4" transform="rotate(-90 77 113.4)">V+</text>
<text x="84.4" y="111.3">GND</text>
<text x="99.4" y="113.2">49.9</text>
<text x="99.7" y="111.3">R51</text>
<text x="256.8" y="112.6">PWR_FLAG</text>
<text x="38.9" y="117.8" transform="rotate(-90 38.9 117.8)">V_ANT</text>
<text x="44" y="116" transform="rotate(-90 44 116)">VCC</text>
<text x="44.2" y="117.7">~{RST}</text>
<text x="73.8" y="115.1">IN</text>
<text x="77" y="118" transform="rotate(-90 77 118)">V-</text>
<text x="79.6" y="116.7" transform="rotate(-90 79.6 116.7)">VREF</text>
<text x="81.9" y="117.7">U51</text>
<text x="81.9" y="119.6">BUF602xDBV</text>
<text x="118.9" y="119.4">D51</text>
<text x="130.2" y="114.1">J51</text>
<text x="130.2" y="116.7">Conn_Coaxial</text>
<text x="237.3" y="116.3" transform="rotate(-90 237.3 116.3)">4k7</text>
<text x="242.1" y="115.6" transform="rotate(-90 242.1 115.6)">R31</text>
<text x="33.5" y="120.2">TXD</text>
<text x="33.5" y="122.7">RXD</text>
<text x="44.2" y="120.2">TP1</text>
<text x="44.2" y="122.7">TP2</text>
<text x="118.9" y="121.9">D_TVS</text>
<text x="241.8" y="122.7">~{RST}</text>
<text x="252.3" y="123.6" transform="rotate(-90 252.3 123.6)">VDD</text>
<text x="257.2" y="125.3">RXD</text>
<text x="257.5" y="122.7">TXD</text>
<text x="41.5" y="126.5" transform="rotate(-90 41.5 126.5)">GND</text>
<text x="41.9" y="129.1">J41</text>
<text x="41.9" y="131.6">RCB_F9T</text>
<text x="83.6" y="129.2">C53</text>
<text x="83.6" y="131.5">100n</text>
<text x="93.8" y="129.2">C54</text>
<text x="93.8" y="131.5">4u7</text>
<text x="125" y="131.6">GND</text>
<text x="249.7" y="126.7" transform="rotate(-90 249.7 126.7)">VREGIN</text>
<text x="257.5" y="130.4">~{CTS}</text>
<text x="257.5" y="127.8">~{RTS}</text>
<text x="38.6" y="136.7">GND</text>
<text x="74.2" y="135.4">-5V</text>
<text x="84.4" y="136.7">GND</text>
<text x="241.8" y="138">D-</text>
<text x="241.8" y="135.4">VBUS</text>
<text x="257.2" y="138">~{DCD}</text>
<text x="257.2" y="132.9">~{DSR}</text>
<text x="257.5" y="135.4">~{DTR}</text>
<text x="32.5" y="141.8">SolderJumper_2_Open</text>
<text x="48.5" y="139.3">JP41</text>
<text x="241.8" y="140.5">D+</text>
<text x="254.2" y="140.5">~{RI}/CLK</text>
<text x="73.7" y="144.3">+5VA</text>
<text x="252.2" y="148.1">~{SUSPEND}</text>
<text x="252.2" y="145.6">SUSPEND</text>
<text x="252.3" y="149.4" transform="rotate(-90 252.3 149.4)">GND</text>
<text x="53.9" y="152">GND</text>
<text x="83.6" y="154.6">C61</text>
<text x="93.8" y="154.6">C62</text>
<text x="256.5" y="153.2">U31</text>
<text x="256.5" y="155.8">CP2102-GMR-xQFN28</text>
<text x="83.6" y="156.9">100n</text>
<text x="93.8" y="156.9">4u7</text>
<text x="249.5" y="157">GND</text>
<text x="73.8" y="165.9">IN</text>
<text x="77" y="164.2" transform="rotate(-90 77 164.2)">V+</text>
<text x="79.6" y="167.5" transform="rotate(-90 79.6 167.5)">VREF</text>
<text x="84.4" y="162.1">GND</text>
<text x="99.4" y="164">49.9</text>
<text x="99.7" y="162.1">R61</text>
<text x="130.2" y="164.9">J61</text>
<text x="130.2" y="167.5">Conn_Coaxial</text>
<text x="77" y="168.8" transform="rotate(-90 77 168.8)">V-</text>
<text x="81.9" y="168.5">U61</text>
<text x="81.9" y="170.4">BUF602xDBV</text>
<text x="118.9" y="170.2">D61</text>
<text x="118.9" y="172.7">D_TVS</text>
<text x="83.6" y="180">C63</text>
<text x="93.8" y="180">C64</text>
<text x="83.6" y="182.3">100n</text>
<text x="93.8" y="182.3">4u7</text>
<text x="125" y="182.4">GND</text>
<text x="74.2" y="186.2">-5V</text>
<text x="84.4" y="187.5">GND</text>
</g>
<g font-size="1.8" fill="#a90000">
<text x="31.1" y="32.8">1</text>
<text x="194.9" y="32.4">1</text>
<text x="200" y="32.4">2</text>
<text x="263.5" y="32.4">2</text>
<text x="268.6" y="32.4">1</text>
<text x="31.1" y="40.4">2</text>
<text x="31.1" y="37.8">3</text>
<text x="78.7" y="40.4">3</text>
<text x="78.7" y="37.8">4</text>
<text x="22.6" y="47.7" transform="rotate(-90 22.6 47.7)">6</text>
<text x="25.1" y="47.7" transform="rotate(-90 25.1 47.7)">5</text>
<text x="31.1" y="42.9">4</text>
<text x="48" y="45.1" transform="rotate(-90 48 45.1)">1</text>
<text x="50.5" y="45.1" transform="rotate(-90 50.5 45.1)">3</text>
<text x="53.1" y="45.1" transform="rotate(-90 53.1 45.1)">4</text>
<text x="55.6" y="45.1" transform="rotate(-90 55.6 45.1)">5</text>
<text x="58.2" y="45.1" transform="rotate(-90 58.2 45.1)">6</text>
<text x="78.7" y="45.5">1</text>
<text x="78.7" y="42.9">2</text>
<text x="158.1" y="45.5">3</text>
<text x="170.8" y="45.5">2</text>
<text x="53.1" y="52.7" transform="rotate(-90 53.1 52.7)">2</text>
<text x="164.8" y="52.7" transform="rotate(-90 164.8 52.7)">1</text>
<text x="219" y="48">6</text>
<text x="219" y="53.1">8</text>
<text x="219" y="60.7">7</text>
<text x="228.3" y="65.4" transform="rotate(-90 228.3 65.4)">2</text>
<text x="230.9" y="65.4" transform="rotate(-90 230.9 65.4)">9</text>
<text x="37.8" y="111.2" transform="rotate(-90 37.8 111.2)">1</text>
<text x="42.9" y="111.2" transform="rotate(-90 42.9 111.2)">2</text>
<text x="75.9" y="109.3" transform="rotate(-90 75.9 109.3)">5</text>
<text x="31.1" y="119.1">3</text>
<text x="48.9" y="116.6">4</text>
<text x="48.9" y="119.1">6</text>
<text x="71.7" y="114">4</text>
<text x="84.4" y="114">1</text>
<text x="122.5" y="114">1</text>
<text x="126.7" y="118.8" transform="rotate(-90 126.7 118.8)">2</text>
<text x="248.7" y="118.8" transform="rotate(-90 248.7 118.8)">7</text>
<text x="251.2" y="118.8" transform="rotate(-90 251.2 118.8)">6</text>
<text x="31.1" y="121.7">5</text>
<text x="48.9" y="121.7">7</text>
<text x="75.9" y="120.7" transform="rotate(-90 75.9 120.7)">2</text>
<text x="78.5" y="120" transform="rotate(-90 78.5 120)">3</text>
<text x="239.4" y="121.7">9</text>
<text x="261.6" y="124.2">25</text>
<text x="261.6" y="121.7">26</text>
<text x="40.4" y="128.9" transform="rotate(-90 40.4 128.9)">8</text>
<text x="261.6" y="129.3">23</text>
<text x="261.6" y="126.7">24</text>
<text x="261.6" y="131.8">27</text>
<text x="57.8" y="137.8" transform="rotate(-90 57.8 137.8)">2</text>
<text x="239.4" y="136.9">5</text>
<text x="239.4" y="134.4">8</text>
<text x="261.6" y="134.4">28</text>
<text x="262.2" y="136.9">1</text>
<text x="57.8" y="142.9" transform="rotate(-90 57.8 142.9)">1</text>
<text x="239.4" y="139.4">4</text>
<text x="262.2" y="139.4">2</text>
<text x="261.6" y="147.1">11</text>
<text x="261.6" y="144.5">12</text>
<text x="251.2" y="151.8" transform="rotate(-90 251.2 151.8)">3</text>
<text x="75.9" y="160.1" transform="rotate(-90 75.9 160.1)">5</text>
<text x="71.7" y="164.8">4</text>
<text x="84.4" y="164.8">1</text>
<text x="122.5" y="164.8">1</text>
<text x="75.9" y="171.5" transform="rotate(-90 75.9 171.5)">2</text>
<text x="78.5" y="170.8" transform="rotate(-90 78.5 170.8)">3</text>
<text x="126.7" y="169.6" transform="rotate(-90 126.7 169.6)">2</text>
</g>
<g font-size="1.8" fill="#0f0f0f">
<text x="31.1" y="40.4">2 USB_D-</text>
<text x="31.1" y="37.8">3 USB_D+</text>
<text x="236.8" y="45.5">4 CP_VOUT</text>
<text x="212" y="53">CP_C+</text>
<text x="236.8" y="50.5">5 CP_VFB</text>
<text x="213.2" y="59.1">1u</text>
<text x="236.8" y="55.6">3 CP_CPOUT</text>
<text x="212" y="60.6">CP_C-</text>
<text x="22.7" y="119">F9T_TXD 3</text>
<text x="48.9" y="119.1">6 TP1</text>
<text x="84.4" y="114">1 TP1_BUF</text>
<text x="251.2" y="118.8" transform="rotate(-90 251.2 118.8)">6 VDD</text>
<text x="22.4" y="121.6">F9T_RXD 5</text>
<text x="48.9" y="121.7">7 TP2</text>
<text x="230.8" y="134.3">VBUS_IN 8</text>
<text x="231" y="136.8">USB_D-</text>
<text x="231" y="139.4">USB_D+</text>
<text x="84.4" y="164.8">1 TP2_BUF</text>
</g>
<g font-size="1.8" fill="#0000c2">
<text x="91.4" y="36.3">Auxiliary</text>
<text x="91.4" y="38.3">Short</text>
<text x="91.4" y="40.4">from</text>
<text x="96.9" y="40.4">USB.</text>
<text x="97.6" y="38.3">VBUS and</text>
<text x="100.6" y="36.3">power</text>
<text x="107.2" y="36.3">supply</text>
<text x="108.1" y="38.3">+5V</text>
<text x="113.1" y="38.3">to</text>
<text x="114.4" y="36.3">connector.</text>
<text x="116" y="38.3">supply</text>
<text x="91.4" y="43.9">WARNING:</text>
<text x="91.4" y="46">DO</text>
<text x="95.4" y="46">NOT</text>
<text x="100.4" y="46">SUPPLY</text>
<text x="108.9" y="46">POWER TO -5V</text>
<text x="91.4" y="48">UNLESS</text>
<text x="100" y="48">JP21</text>
<text x="106.1" y="48">and</text>
<text x="110.8" y="48">JP22</text>
<text x="116.9" y="48">ARE OPEN!</text>
</g>
<g font-size="1.8" fill="#009600">
<text x="211.8" y="45.4">CP_VIN 1</text>
<text x="111.8" y="114">TP1_OUT</text>
<text x="111.8" y="164.8">TP2_OUT</text>
</g>
</svg>
